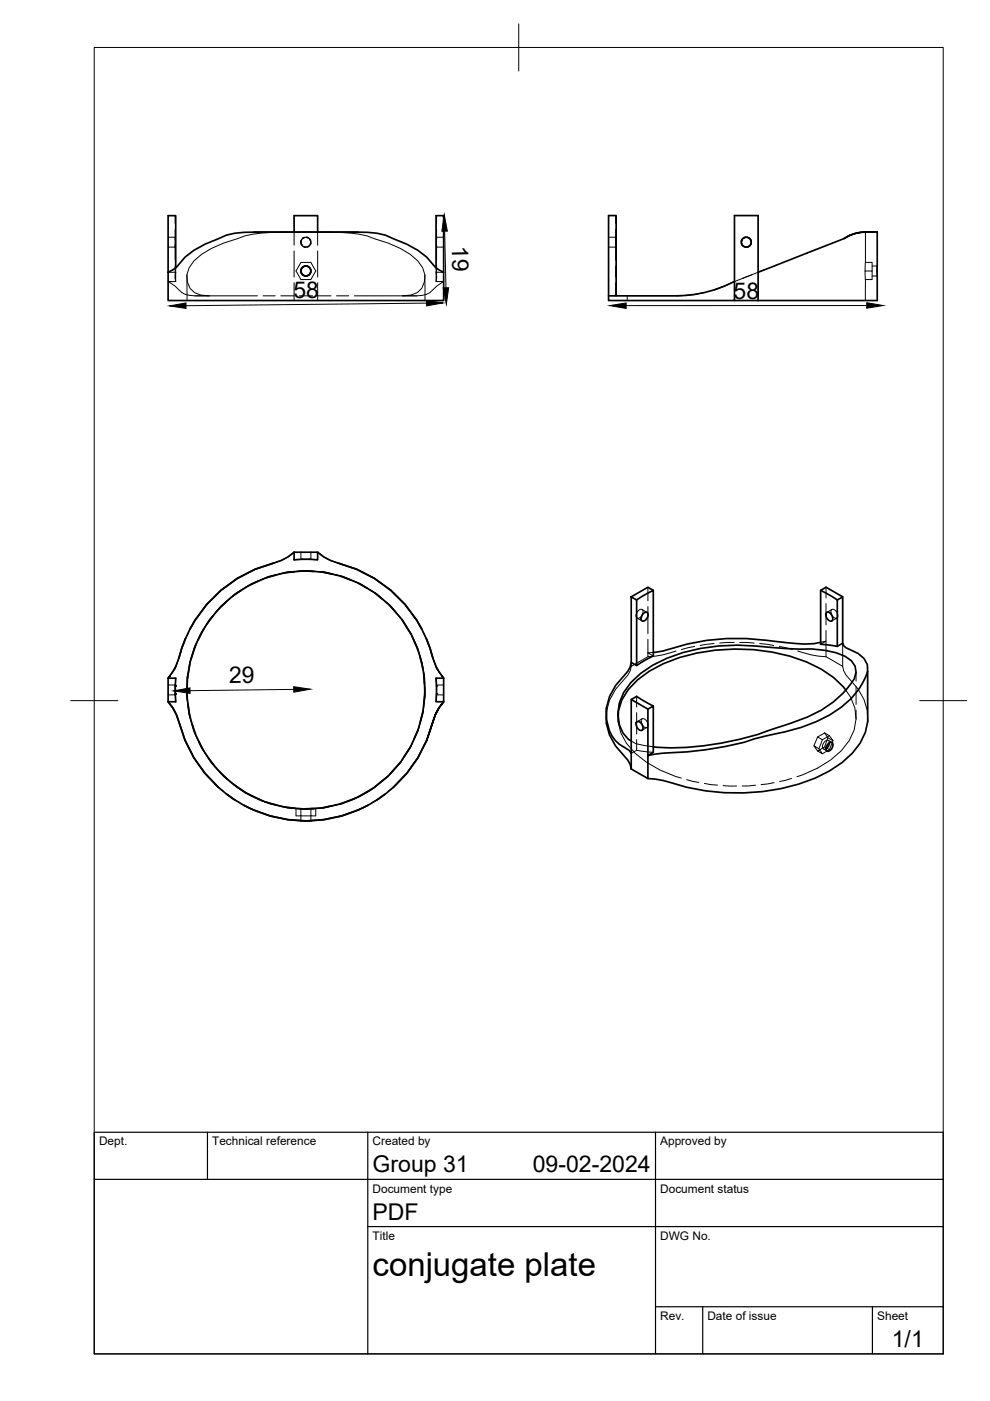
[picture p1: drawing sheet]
<svg xmlns="http://www.w3.org/2000/svg" width="210mm" height="297mm" viewBox="0 0 210 297" stroke-linecap="round" stroke-linejoin="round" font-family="sans-serif">
<!-- layer: Hidden -->
<g fill="none" stroke="#000" stroke-width=".21">
<path d="M35.6 57.7h1.7M35.6 52.4h1.5v2.7M37.1 50.3v2.1zM37.1 48.6v1.7h-1.5M37.1 45.7v1.7M37.1 56.3v2.7M37.3 57.7v2h-1.7l1.5 .9a4.8 4.8 0 0 0 4.2 2.1h3.1h-3.1M37.3 56.8v.9M37.3 57.7v2M39.6 58.3l.1 5.4M58.5 49.3a22.1 22.1 0 0 0-8.1 1.3 20 20 0 0 0-9.3 4.7 4.4 4.4 0 0 0 .1 6.7l1.4 .6 1.8 .1h10.2M59.6 49.2h2.7l.1 2.8"/>
<path d="M62.4 60v3.7M62.4 53.2v5.5M63.5 49.2h2.7M63.8 55.6h2.1l1.1 1.9-1.1 1.8h-2.1l-1-1.8zM63.8 51.5l.3 .6 .4 .2M63.9 57.8l.1 .2M63.9 57.1l-.1 .1M63.9 57.9l.1 .1M64 56.9l-.1 .1M64 50.8l-.2 .6a1.05 1.05 0 0 1 1.5-1.1 1.05 1.05 0 0 1 .2 1.8 1.05 1.05 0 0 1-1.7-.5v-.2l.1 .4M64 56.9l-.2 .3M64.3 52.2l.3 .2 .7-.1"/>
<path d="M64.3 58.3l.3 .2M64.3 58.3l.1 .1M64.4 56.5l-.1 .1M64.5 50.4l.4-.1 .5 .2M64.5 58.4l.1 .1M64.6 56.4l-.1 .1M64.6 50.3l-.3 .2-.4 .5M64.6 56.4l-.3 .2M65.1 56.4l.3 .2M65.1 56.4l.1 .1M65.3 50.4l.3 .2 .3 .5M65.3 56.5l.1 .1"/>
<path d="M65.4 58.3l-.1 .1M65.4 58.3l-.2 .1M65.7 56.9l.2 .3M65.7 56.9l.1 .1M65.8 57.9l-.1 .1M65.8 51l.1 .4-.2 .5M65.8 51.8l-.4 .4-.3 .2M65.8 57.8l-.1 .2M65.8 57.1l.1 .1M67.4 60v3.7M67.4 53.2v5.5M70.1 49.2h-2.7v2.8"/>
<path d="M71.2 49.3a22.1 22.1 0 0 1 8.1 1.3 20 20 0 0 1 9.3 4.7 4.4 4.4 0 0 1-.1 6.7l-1.4 .6-1.8 .1h-10.2M90.1 58.3v5.4M92.5 56.8v2.9h1.6l-1.5 .9a4.8 4.8 0 0 1-4.2 2.1h-3.1h3.1M92.6 50.3v2.1zM92.6 48.6v1.7h1.5M92.6 45.7v1.7M92.6 56.3v2.7M94.1 57.7h-1.6v2M94.1 52.4h-1.5v2.7M129 52.4h1.5v2.8M130.5 50.3v2.1zM130.5 48.6v1.7h-1.5"/>
<path d="M130.5 45.7v1.7M130.5 56.4v2.3M130.5 60v2.7M155.7 59.7l-.2 .1M157.2 51.1v.5M157.2 51.7l.1 .1M157.3 50.9l-.1 .1M157.3 51.9l.4 .3M157.7 50.4l-.4 .4M157.8 52.3l.1 .1M157.9 50.3l-.1 .1M158 50.3h.5"/>
<path d="M158 52.4h.5M158.5 50.3l.2 .1M158.7 52.3l-.2 .1M158.8 50.4l.3 .4M159.1 51.9l-.3 .3M159.2 50.9v.1M159.2 51.7v.1M159.3 51.1v.5M159.4 58.3l-2 .7M162 57.2l-10.6 4.3 2.2-.9M181.6 49.4l-1.7 .6M183.2 49.2l-.9 .1"/>
<path d="M183.4 57.5h1.5v1.8h-1.4zM183.4 57.5l.1-1.9h1.4v1.9M183.5 59.3v4.4M183.7 49.2a7.9 7.9 0 0 0-4.8 1.4 8.2 8.2 0 0 1 4.6-1.4v6.4M184.9 56.4h1.1v2.1h-1.1M55.8 62.7h2.6M59.5 62.7h2.8M63.5 62.7h2.8M67.4 62.7h2.8M71.4 62.7h2.5M133 62.7v1M149.4 62h-.1a26.5 26.5 0 0 1-5.8 .7"/>
<path d="M62.4 117.1a13.1 13.1 0 0 1-5.8 2.8M63.8 117.1v1.5l-1.4 .1M64 118.6h.1M65.6 118.6h.3h-2.1h1.9M65.9 117.1v1.5l1.5 .1M67.4 117.1a13.1 13.1 0 0 0 5.7 2.8M37.9 139.5a10.1 10.1 0 0 1-2.1 4.1M38.4 138.1l-1.2 3.3M40 134.1l-.7 1.4-.5 1.4M40.5 139.7l-.2 .6M42 135.7l-.5 1.1M42.2 130.4l-.9 1.3-.7 1.3"/>
<path d="M43.9 132.3l-.7 1.1M44.9 127.1l-1.1 1.1-.9 1.3M46.5 129l-1.3 1.5M48 124.3l-2.3 2M49.4 126.3l-1.4 1.3M51.6 122l-1.4 .7-1.2 .9M52.8 124.1l-1.7 1.1M55.5 120.2l-1.5 .5-1.3 .7M56.5 122.5l-1.8 .7M60.3 121.5l-1.8 .4M64.3 121.1l-1.9 .1M66.4 121.1l1.9 .2"/>
<path d="M70.4 121.7l1.9 .5M74.2 120.2l1.5 .5 1.3 .7M74.3 122.9l1.7 .8M77.9 124.7l1.6 1M78.1 122l1.4 .7 1.2 .9M81.1 127.1l1.4 1.2M81.7 124.3l2.3 2M84 129.9l1.2 1.4M84.8 127.1l1.1 1.1 .9 1.3M85.3 131.5a25.3 25.3 0 0 0-25.4-10 25.3 25.3 0 0 0-19.6 19M87.1 134.4a25.1 25.1 0 0 1-.8 25.1M87.2 134.5l.2 .5"/>
<path d="M87.5 130.4l1 1.3 .7 1.3M88.6 137.9l.4 1.2M89.7 134.1l.7 1.4 .5 1.4M91.3 138.1l1.2 3.3M91.8 139.5a10.1 10.1 0 0 0 2.1 4.1M135.1 131l1 .7M135.4 129.4a.53 .53 0 0 1 .7-.2 .53 .53 0 0 1 .2 .7 1.18 1.18 0 0 1-1.2 1.1 1.18 1.18 0 0 1 .3-1.6zM136.1 129.2l1.1 .6M137.4 138.4l1.1 .7M137.4 128.6v5.8M137.4 139.2l-3.6 2.1M137.4 124.5v2.9"/>
<path d="M137.4 135.5v2.9M138.5 138.3l-1.1 .1M143.3 138a19.8 19.8 0 0 1-5.9 1.2v-.8M147.3 137.1l-2.8 .6M151.4 136.4l-3 .4M155.7 136.2l-3.1 .1M156.8 136.2l3.1 .1M161.1 136.4l2.9 .4M165.2 137.1l2.8 .6M169.1 138a20.1 20.1 0 0 0 6 1.2M174 136.2l1.1-.3v3.3M175.1 133.7v2.2l-1.1 .7"/>
<path d="M175.1 128v4.5M175.1 139.2l3.6 2.1M175.1 124.5v2.3M176.3 129.3a.89 .89 0 0 1 1.2 .8 .61 .61 0 0 1-.1 .9 .61 .61 0 0 1-.9-.3l-.3-.8zM176.4 129.2l-1.1 .6M177.4 131l-1 .7M178.7 136.4v4.9M35.6 147.3h1.6l.1 1.5M36.9 142l-.9 1.3M37.1 147l.1 .2M37.2 145.2v.2zM37.2 145.4v1.7"/>
<path d="M37.2 147.1v.2zM37.2 145.4l-.1 .1M37.3 143.8l-.1 1.4h-1.6M39.2 156.9l.7 1.3M39.7 147.9l.2 1.7M39.7 143.9v1.7M39.8 143.6a25.1 25.1 0 0 0 10.6 23.4M40.2 151.8l.5 1.7M40.4 159.3l1.5 2.5M41.4 155.6l.8 1.6M43.2 159.1l1 1.5M87.8 156.7l-.7 1.5"/>
<path d="M89.1 153l-.4 1.6M89.3 159.3l-1.5 2.5M89.6 141.6l.2 1.2M89.9 149l-.2 1.8M90 145l.1 1.8M90.5 156.9l-.7 1.3M92.5 143.8v1.4h1.6M92.5 145.2v2.1zM92.5 145.4l.1 .1M92.6 147l-.1 .2M92.8 142l.9 1.3M94.1 147.3h-1.6v1.5"/>
<path d="M131 151.4v1.6M131.1 152a9.7 9.7 0 0 0 3.5 7.7 23.9 23.9 0 0 0 9.8 5.3M133.8 141.3l-.2 .9-.5 .9-.7 .8a11.1 11.1 0 0 0-3.8 9.5M133.8 140.4v.9M133.8 157.1l1 .6 3.7 .6M135 156.8v2.3l-1.2 .6M135 151.1v4.5M135 159.1l3.5 .4M135 147.6v2.3M136.1 152.5a1.17 1.17 0 0 1 1.3 1.5 .7 .7 0 0 1-.8 .2 .7 .7 0 0 1-.5-.6l-.2-.7zM136.1 152.4l-1 .6M137.2 154.2l-1.1 .6"/>
<path d="M172.6 158.1l.8-1.9 1 .6-.8 2M174.6 158.8l.7 .4M174.8 158.4l-1.4 .8 1 .6a3 3 0 0 0-1.8-1.7l.8 1.1M174.8 158.4l.4 .1M174.8 158.4l.7-2 1.1 .6-.7 1.9M174.8 155.4l.7 1M174.8 155.4a2.98 2.98 0 0 1 1.8 1.6M174.8 155.4l-1.4 .8M175.3 158.6l.6 .3M175.6 157l.8 .4M175.9 158.9l-1.5 .9M175.9 157.5a.5 .5 0 0 0-.4-.6 .5 .5 0 0 0-.6 .3 1.14 1.14 0 0 0-.3 1.6h.5"/>
<path d="M175.9 156l-1.5 .8M178.7 141.3l.2 .9 .5 .9a14.6 14.6 0 0 1 4.5 7.5l.1 2.4M179.3 146.3a8.9 8.9 0 0 1 .7 10.7 19.9 19.9 0 0 1-11 7.7M181.5 145.6v3.8M181.5 142.5v1.9M181.5 150.6v1.8M42.6 162.7l.8 1.2 1 1.1M45.2 165.8l2.2 2M45.4 162.4l1.3 1.3M48.2 165.2l1.4 1.2M48.3 168.5l1.1 .9 1.3 .7M51.7 170.7l1.3 .7 1.4 .5"/>
<path d="M51.9 168l1.6 .9M52.1 168.1l.3 .1M55.3 169.7a24.8 24.8 0 0 0 7.5 1.8M55.5 172.3l1.3 .6 1.4 .3M55.7 169.8l.4 .2M58.5 170.7l1.9 .4M59.4 173.4l1.4 .3 1.4 .1M62.5 171.4l1.3 .1M62.8 171.5h1v1.5h-1zM63.4 173.9h2.9M63.8 173h2.1v1h-2.1zM63.8 171.5h1"/>
<path d="M63.8 171.5h1.4M64.3 171.5h-.5M65.9 171.5h-1M67 171.5v1.5h-1.1v-1.5M67 171.5h-1.1M68.3 171.3l-1.8 .1M70.3 173.4l-1.4 .3-1.4 .1M72.2 170.4l-1.8 .4M72.6 170.3a25.3 25.3 0 0 1-5.6 1.2M74.3 172.3l-1.4 .6-1.4 .3M75.8 169l-.3 .2M76.2 168.9l-1.8 .8"/>
<path d="M78 170.7l-1.3 .7-1.3 .5M79.2 167l-.1 .1M79.3 167l-1.5 1M81.4 168.5l-1.1 .9-1.3 .7M83.2 163.5l-.9 1 .5-.5M84.5 165.8l-2.2 2M85.7 160.5l-1.7 2.2M85.7 160.4l-.7 1.2M87.1 162.7l-.8 1.2-1 1.1M145.6 165.3l2.6 .6M149.4 166.1l2.7 .4M153.3 166.6l2.9 .1"/>
<path d="M160.2 166.5l-2.8 .2M164.1 165.9l-2.7 .5M167.8 165l-2.5 .7"/>
<circle cx="158.2" cy="51.3" r="1.05"/>
</g>
<!-- layer: Visible -->
<g fill="none" stroke="#000" stroke-width=".36">
<path d="M35.6 57.7a7.6 7.6 0 0 0 3.6-3.2l1.9-1.4 2.4-1.3 2.9-1.2a14.5 14.5 0 0 1 7.4-1.4h14.8a97.8 97.8 0 0 1 11.3 .3l1.8 .4 1.7 .7a16.7 16.7 0 0 1 8.9 6.1l1.8 1v6h-58.5zM37.3 56.8v-11.1h-1.7v12M53.8 49.2h22.1M62.4 49.2v-3.5h5v3.5M63.8 57.2a1.05 1.05 0 0 0 1.4 1.2 1.05 1.05 0 0 0 .4-1.7 1.05 1.05 0 0 0-1.7 .4l-.1 .6M63.9 57.8v.1M63.9 51l-.1 .1M63.9 51.8l.1 .1M63.9 57v.1M64 58l.3 .3M64.3 56.6l-.3 .3M64.4 58.4h.1"/>
<path d="M64.5 50.4l-.2 .1M64.5 52.3l.1 .1M64.5 56.5h-.1M64.6 58.5h.5M64.6 56.4h.5M65.1 50.3l.2 .1M65.2 56.5h.1M65.3 58.4h-.1M65.4 56.6l.3 .3M65.4 52.2l-.1 .1M65.7 50.8l.1 .2M65.7 58l-.3 .3"/>
<path d="M65.8 57v.1M65.8 57.8v.1M65.9 57.2v.5M65.9 51.5l-.1 .3M92.5 56.8v-11.1h1.6v12M155.7 59.7a29 29 0 0 1-15.6 3h-11.1M155.7 59.7h.1M155.7 59.7l-.2 .1M157.2 51.6v.1M157.2 51v.1M157.3 51.8v.1M157.3 50.8v.1"/>
<path d="M157.7 52.2l.1 .1M157.8 50.4h-.1M157.9 52.4h.1M158 50.3h-.1M158.5 50.3h.1M158.5 52.4h.1M158.7 50.4h.1M158.8 52.2l-.1 .1M159.1 50.8l.1 .1M159.2 51.8l-.1 .1M159.2 51l.1 .1M159.3 51.6l-.1 .1"/>
<path d="M178.9 50.6a10.8 10.8 0 0 1 7.1-1.4h-1a9.4 9.4 0 0 0-6.1 1.4l-18.2 7.1M186 49.2v14.5h-25.3M130.6 62.7v-17h-1.6v18h26.7v-18h5v18M155.7 63.7h5M58.1 119.4a27.7 27.7 0 0 0-17.8 14M62.4 117.1l-1.3 1-1.5 .7-1.5 .6a27.8 27.8 0 0 0-20.2 20.1 11.8 11.8 0 0 1-2.3 4.3l.4-.5M62.4 117.1h5v1.6h-5zM64 118.6h.1M65.7 118.6h.1M67.4 117.1l1.2 1 1.5 .7 1.5 .6a27.8 27.8 0 0 1 20.2 20.1 11.8 11.8 0 0 0 2.3 4.3l-.4-.5M71.6 119.4a27.7 27.7 0 0 1 17.8 14M39.3 135.3l-1.4 4.2"/>
<path d="M41.5 136.8l-1 2.9M43.2 133.4l-1.2 2.3M45.2 130.5l-1.3 1.8M48 127.6l-1.5 1.4M51.1 125.2l-1.7 1.1M54.7 123.2l-1.9 .9M58.5 121.9l-2 .6M62.4 121.2l-2.1 .3M64.3 121.1h2.1M68.3 121.3l2.1 .4M72.3 122.2l2 .7M76 123.7l1.9 1"/>
<path d="M79.5 125.7l1.6 1.4M82.5 128.3l1.5 1.6M85.2 131.3l2 3.2M87.4 135l1.2 2.9M89 139.1l.6 2.5M90.4 135.3l1.4 4.2M133.8 126.5l1.2 .7v13.9l-1.2-.7zM135 127.2l3.5-2v13.9l-3.5 2M136.4 130.1a.57 .57 0 0 1 .8-.3 .57 .57 0 0 1 .2 .9 1 1 0 0 1-1.3 .9 1.27 1.27 0 0 1 .3-1.5zM138.5 125.2l-1.1-.7-3.6 2M174 136.2a19.8 19.8 0 0 1-7.4 0 54.1 54.1 0 0 0-20.8 .3l-5.3 1.5-2 .3M174 125.2l3.5 2v9.8"/>
<path d="M175.2 129.9a1.11 1.11 0 0 1 1.4 1.3 .52 .52 0 0 1-.4 .5 .52 .52 0 0 1-.6-.3 1.3 1.3 0 0 1-.4-1.5zM177.5 127.2l1.2-.7v9.9M178.7 126.5l-3.6-2-1.1 .7v11.4l3.5 .4 1.2-.6M178.7 136.4l.2 .5 .5 .4 2.5 1.2a3.6 3.6 0 0 1 1.5 5.3 16.3 16.3 0 0 1-7.5 7.8 37 37 0 0 1-11.6 4l-4.4 1.1a63.5 63.5 0 0 1-17.9 2.9l-4.6 .6v4.9M37.2 141.4l-.3 .6M39.7 145.6v2.3M39.9 149.6l.3 2.2M40.3 140.3l-.6 3.6M40.7 153.5l.7 2.1M42.2 157.2l1 1.9M87.1 158.2l-1.4 2.2M88.7 154.6l-.9 2.1"/>
<path d="M89.7 150.8l-.6 2.2M89.8 142.8l.2 2.2M90.1 146.8l-.2 2.2M92.5 143.8h1.6v5h-1.6zM92.5 141.4l.3 .6M128.6 150a11.3 11.3 0 0 0 3.8 10.4l.7 .8 .5 .9 .2 .9M133.8 140.4l-.2 1-.5 .9-.7 .8a10.7 10.7 0 0 0-3.2 11.8 6.4 6.4 0 0 0 3.2 3.6l1 .6 .4 .6M133.8 159.7v3.3M133.8 157.1a6.2 6.2 0 0 1-2.8-5.7 11 11 0 0 1 4.8-8.6 30.7 30.7 0 0 1 16.6-5.8 88.4 88.4 0 0 1 14.2 .5l2.9 .1a20.6 20.6 0 0 1 9.7 1.5 3.4 3.4 0 0 1 1.5 5.4 20.4 20.4 0 0 1-9.5 7.5l-5.2 1.9a66.5 66.5 0 0 1-26.8 4.5l-.7-.1M133.8 148.3l3.6 2.1M135 153.1a.89 .89 0 0 1 1.2 .8l.1 .2a.53 .53 0 0 1-.2 .7 .53 .53 0 0 1-.7-.1l-.5-1zM137.4 150.4l1.1-.7v9.8l-1.1 .7z"/>
<path d="M138.5 149.7l-3.5-2.1-1.2 .7v11.4M175.2 158.5l.1 .1M175.5 157.8a.67 .67 0 0 1 1.1-.2 1.28 1.28 0 0 1-1.3 1.6 .97 .97 0 0 1 .2-1.4zM175.9 157.5l-.3 .7-.5 .6M179.3 146.3a18.3 18.3 0 0 0-8.3-6 41 41 0 0 0-30.3 .4 17.3 17.3 0 0 0-8.9 7.7l-.7 2.3v1.3M184 142.3v10.7a12.9 12.9 0 0 1-5.5 8.7 36.7 36.7 0 0 1-20.9 6.4 47 47 0 0 1-17.1-2.6l-3.1-.4M44.2 160.6l1.2 1.8M46.4 167a27.7 27.7 0 0 1-8.5-13.9l-.5-1.6-.8-1.4-1-1.3v-5h1.7v5h-1.7l1 1.3 .8 1.4 .5 1.6a27.8 27.8 0 0 0 27 20.9 27.8 27.8 0 0 0 26.9-20.9l.5-1.6 .8-1.4 1-1.3-1 1.3-.8 1.4-.5 1.6a27.7 27.7 0 0 1-8.4 13.9M46.7 163.7l1.5 1.5M48 168.3l1.8 1.3M49.6 166.4l2.5 1.7M51.7 170.8a27.7 27.7 0 0 0 12.2 3.2h1.9a27.7 27.7 0 0 0 12.2-3.2"/>
<path d="M52.4 168.2l3.3 1.6M56.1 170l2.4 .7M60.4 171.1l2.1 .3M64.8 171.5h.1M66.5 171.4l-2.2 .1M70.4 170.8l-2.1 .5M75.5 169.2l-3.3 1.2M79.1 167.1l-3.3 1.9M81.7 168.3l-1.8 1.3M82.3 164.5l-3.1 2.5M85 161.6l-2.2 2.4M133.8 163l3.6 2.1"/>
<circle cx="158.2" cy="51.3" r="1.05"/>
<circle cx="64.9" cy="146.3" r="25.3"/>
</g>
<g fill="#000">
<circle cx="37.2" cy="145.4" r=".18"/>
<circle cx="37.2" cy="147.1" r=".18"/>
<circle cx="92.5" cy="145.4" r=".18"/>
<circle cx="92.5" cy="147.1" r=".18"/>
</g>
<!-- layer: BORDER -->
<path d="M20 10.1h180v276.9h-180zM110 5.1v10M15 148.6h10M195 148.6h10" fill="none" stroke="#000" stroke-width=".21"/>
<!-- layer: TITLEBLOCK -->
<path d="M20 240.1h180v46.9h-180zM20 250h180M44 240.1v9.9M78 240.1v46.9M139 240.1v46.9M78 260.1h122M139 277.1h61M149 277.1v9.9M185 277.1v9.9" fill="none" stroke="#000" stroke-width=".25"/>
<!-- layer: FD_Dimensions -->
<path d="M94.3 49l.3 12M90.4 64.3l-51 .5M183.8 64.8h-51M62.3 146.2l-22 .2" fill="none" stroke="#000" stroke-width=".21"/>
<path d="M94.2 45.5l.6 3.5h-1.1zM35.9 64.9l3.5-.7v1.2zM90.4 63.7l3.5 .5-3.5 .7zM94 61h1.1l-.5 3.5zM129.3 64.8l3.5-.6v1.2zM183.8 64.2l3.5 .6-3.5 .5zM36.8 146.5l3.5-.7v1.2zM62.3 145.6l3.5 .5-3.5 .7z" fill="#000" stroke="#000" stroke-width=".21"/>
<text font-size="7" x="79" y="270.6">conjugate plate</text>
<g font-size="4.9">
<text x="95.8" y="52.1" transform="rotate(89 95.8 52.1)">19</text>
<text x="62.2" y="63.1">58</text>
<text x="155.6" y="63.3">58</text>
<text x="48.6" y="144.9" transform="rotate(-1 48.6 144.9)">29</text>
<text x="79" y="248.5">Group 31</text>
<text x="113" y="248.5">09-02-2024</text>
<text x="79" y="258.6">PDF</text>
<text x="189.1" y="285.7">1/1</text>
</g>
<g font-size="2.5">
<text x="21" y="242.9">Dept.</text>
<text x="45" y="242.9">Technical reference</text>
<text x="79" y="242.9">Created by</text>
<text x="140" y="242.9">Approved by</text>
<text x="79" y="252.8">Document type</text>
<text x="140" y="252.8">Document status</text>
<text x="79" y="262.9">Title</text>
<text x="140" y="262.9">DWG No.</text>
<text x="140" y="279.9">Rev.</text>
<text x="150" y="279.9">Date of issue</text>
<text x="186" y="279.9">Sheet</text>
</g>
</svg>
